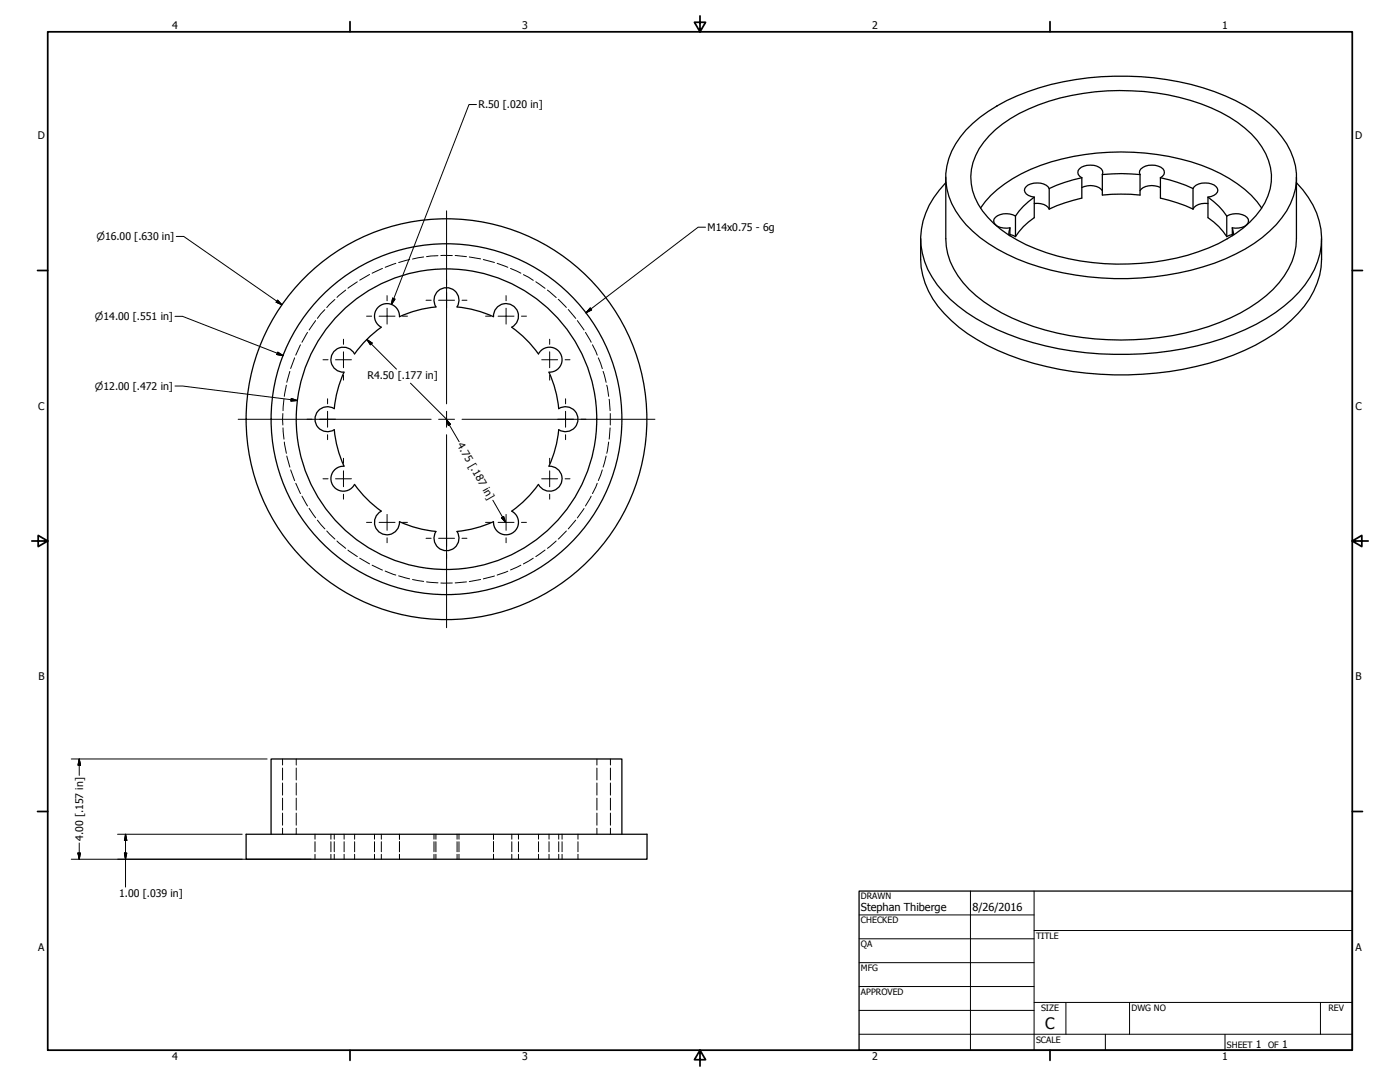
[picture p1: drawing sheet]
<svg xmlns="http://www.w3.org/2000/svg" width="559mm" height="432mm" viewBox="0 0 559 432" stroke-linecap="round" stroke-linejoin="round" font-family="sans-serif">
<!-- layer: Visible (ANSI) -->
<g fill="none" stroke="#000" stroke-width=".51">
<path d="M385.6 51.9a66.8 66.8 0 0 1 29.2-16.8 114.8 114.8 0 0 1 74.3 3.2 52.2 52.2 0 0 1 24.5 19.1 25 25 0 0 1-2 29.5 57.7 57.7 0 0 1-26.8 18.1 114.2 114.2 0 0 1-78.9-1.7 51.2 51.2 0 0 1-24.5-19.2 24.8 24.8 0 0 1 1.9-29.5zM394.8 54.2a58.9 58.9 0 0 1 28.3-15.1 95.8 95.8 0 0 1 64.1 5.7 36.1 36.1 0 0 1 19.1 19.3 21.7 21.7 0 0 1-5 22 56.5 56.5 0 0 1-27.2 15.8 97.4 97.4 0 0 1-64.5-4.2 42.9 42.9 0 0 1-19.1-16.2 22 22 0 0 1 4.3-27.3zM377.5 70.8v24.4a30.4 30.4 0 0 0 12.1 22.8 83.7 83.7 0 0 0 42.3 16.7 111.3 111.3 0 0 0 59.2-7.8 48.1 48.1 0 0 0 23.2-19.7 24.6 24.6 0 0 0 3.2-12v-24.4M377.5 72.9a31.8 31.8 0 0 0-9.9 25 36.7 36.7 0 0 0 14.8 24.2 96.2 96.2 0 0 0 45.6 18 127.8 127.8 0 0 0 69.1-8.6 57.6 57.6 0 0 0 25.8-20.9 28.7 28.7 0 0 0-2.8-34.8l-2.6-2.9M412.8 78.7a27.5 27.5 0 0 0-7.5 7.5M412.8 78.7v8.2a25.4 25.4 0 0 0-7.5 7.5M418.8 75.2a6.5 6.5 0 0 0-9.2-.7 2.01 2.01 0 0 0-.7 2 2.01 2.01 0 0 0 1.6 1.5l2.3 .7M418.8 75.2v8.2M431.8 74.8a7 7 0 0 1 8.2 1.3M431.8 70.9a60.2 60.2 0 0 0-13 4.3M431.8 70.9v8.2a65.3 65.3 0 0 0-13 4.3M440 69.7a2.16 2.16 0 0 0-1.2-2.9 6.6 6.6 0 0 0-8.5 1.3 2.25 2.25 0 0 0 1.5 2.8"/>
<path d="M440 69.7a74.5 74.5 0 0 1 15 0M440 69.7v8.2a74.5 74.5 0 0 1 15 0v-8.2M455 69.7a2.06 2.06 0 0 1 1.2-2.9 6.6 6.6 0 0 1 8.4 1.3 2.25 2.25 0 0 1-1.4 2.8M463.2 74.8a6.9 6.9 0 0 0-8.2 1.3M463.2 70.9a60.2 60.2 0 0 1 13 4.3M463.2 70.9v8.2a65.3 65.3 0 0 1 13 4.3M476.2 75.2a6.5 6.5 0 0 1 9.2-.7 2.01 2.01 0 0 1 .6 2 2.01 2.01 0 0 1-1.5 1.5l-2.3 .7M476.2 75.2v8.2M482.2 78.7a27.5 27.5 0 0 1 7.4 7.5M482.2 78.7v8.2a25.4 25.4 0 0 1 7.4 7.5M367.5 95.2v8.2a33.7 33.7 0 0 0 12.2 24.5 81.2 81.2 0 0 0 37.8 18.3 132.1 132.1 0 0 0 74.8-4.5 62.7 62.7 0 0 0 30.4-22.4 30.8 30.8 0 0 0 4.8-15.9v-8.2M391.4 83.1a48.4 48.4 0 0 1 24-17.1 98.2 98.2 0 0 1 68.2 1.6 46.8 46.8 0 0 1 20 15.5"/>
<path d="M403.1 93.6l2.2 .8M403.1 90.9l-.5 2.8M403.1 90.9v3.2M405.3 86.2a6.7 6.7 0 0 0-8.6 1.2 2.65 2.65 0 0 0 2.5 3.3l3.9 .2M405.3 86.2v8.2M412.8 81.2a5.6 5.6 0 0 1 6 2.2M482.2 81.2a5.7 5.7 0 0 0-6 2.2M489.6 86.2a6.7 6.7 0 0 1 8.6 1.2 2.65 2.65 0 0 1-2.5 3.3l-3.8 .2M489.6 86.2v8.2M491.9 93.6l-2.3 .8M491.9 90.9l.5 2.8M491.9 90.9v3.2"/>
<path d="M152.2 130.6l-5.8 4.9-4.9 5.7M159.4 126.4a5 5 0 0 0-7.4-4.6 5 5 0 0 0 .2 8.8M174 122.5l-7.4 1.3-7.1 2.6M174 122.5a5 5 0 0 1 4.2-7.7 5 5 0 0 1 4.2 7.7M182.4 122.5l7.5 1.3 7.1 2.6M197 126.4a5 5 0 0 1 7.5-4.6 5 5 0 0 1-.2 8.8l5.7 4.9 4.9 5.8a5 5 0 0 1 8.8-.3 5 5 0 0 1-4.6 7.5M137.3 148.5l-2.5 7.1-1.4 7.5a5 5 0 0 0-7.7 4.2 5 5 0 0 0 7.7 4.2l1.4 7.4 2.5 7.1M141.5 141.3a5 5 0 0 0-8.8-.3 5 5 0 0 0 4.6 7.5M219.1 148.5l2.6 7.1 1.3 7.5a5 5 0 0 1 7.7 4.2 5 5 0 0 1-7.7 4.2l-1.3 7.4-2.6 7.1M137.3 186.1a5 5 0 0 0-4.5 7.5 5 5 0 0 0 8.7-.3l4.9 5.8 5.8 4.9a5 5 0 0 0-.2 8.8 5 5 0 0 0 7.4-4.6M214.9 193.3l-4.9 5.8-5.7 4.9a5 5 0 0 1 .2 8.8 5 5 0 0 1-7.5-4.6M219.1 186.1a5 5 0 0 1 4.6 7.4 5 5 0 0 1-8.8-.2"/>
<path d="M159.5 208.2l7.1 2.5 7.4 1.4M174 212.1a5 5 0 0 0 4.2 7.7 5 5 0 0 0 4.2-7.7M197 208.2l-7.1 2.5-7.5 1.4M98.2 332.9h160.1v10h-160.1zM108.2 332.9v-30h140v30"/>
<circle cx="178.2" cy="167.3" r="60"/>
<circle cx="178.2" cy="167.3" r="70"/>
<circle cx="178.2" cy="167.3" r="80"/>
</g>
<!-- layer: Hidden Narrow (ANSI) -->
<g fill="none" stroke="#000" stroke-width=".4">
<path d="M133.7 119.5l-3.3 3.2M138 115.8l-3.5 2.9M142.6 112.5l-3.7 2.6M147.5 109.5l-3.9 2.3M152.7 107.1l-4.2 1.9M158 105.1l-4.3 1.6M163.5 103.6l-4.4 1.2M169.1 102.6l-4.4 .8M174.8 102l-4.6 .4M176 102h4.5M181.7 102l4.5 .4M187.3 102.6l4.5 .7"/>
<path d="M192.9 103.6l4.5 1.2M198.4 105.1l4.3 1.6M203.8 107.1l4.1 1.9M208.9 109.6l4 2.3M213.9 112.5l3.7 2.6M218.5 115.8l3.5 2.9M222.8 119.4l3.3 3.3M120 137.6l-2 4.1M122.7 132.7l-2.2 3.9M126 128l-2.6 3.7M129.7 123.6l-3 3.5M226.8 123.5l3 3.6"/>
<path d="M230.4 128l2.7 3.7M233.7 132.7l2.3 3.9M236.5 137.6l1.9 4.1M113.3 159.3l-.3 4.6M114.3 153.7l-.8 4.5M115.7 148.2l-1.2 4.4M117.6 142.8l-1.6 4.3M238.8 142.8l1.6 4.3M240.7 148.2l1.2 4.4M242.2 153.7l.8 4.5M243.1 159.3l.4 4.6M112.9 165v4.6"/>
<path d="M113 170.8l.3 4.5M113.5 176.4l.8 4.5M243 176.4l-.8 4.5M243.5 170.8l-.4 4.5M243.6 165v4.6M114.5 182l1.2 4.4M116 187.5l1.6 4.3M118 192.8l2 4.2M120.5 198l2.2 3.9M236 198l-2.3 3.9M238.4 192.8l-1.9 4.2M240.4 187.5l-1.6 4.3"/>
<path d="M241.9 182l-1.2 4.4M123.4 202.9l2.6 3.7M126.7 207.6l3 3.5M130.4 211.9l3.3 3.2M134.5 215.9l3.5 2.9M138.9 219.5l3.7 2.6M217.6 219.5l-3.7 2.6M222 215.9l-3.5 2.9M226.1 211.9l-3.3 3.2M229.8 207.6l-3 3.5M233.1 202.9l-2.7 3.8M143.6 222.8l3.9 2.2"/>
<path d="M148.5 225.6l4.2 1.9M153.7 227.9l4.3 1.6M159.1 229.8l4.4 1.2M164.7 231.3l4.4 .7M170.2 232.2l4.6 .4M176 232.7h4.5M186.2 232.2l-4.5 .4M191.8 231.3l-4.5 .8M197.4 229.9l-4.5 1.1M202.7 228l-4.3 1.5M207.9 225.6l-4.1 1.9M212.9 222.8l-4 2.2"/>
<path d="M112.8 302.9v2.4M112.8 306.5v4.8M112.8 312.5v4.8M112.8 318.5v4.8M243.6 302.9v2.4M243.6 306.5v4.8M243.6 312.5v4.8M243.6 318.5v4.8M112.8 324.5v4.8M112.8 330.5v2.4M243.6 324.5v4.8M243.6 330.5v2.4"/>
</g>
<!-- layer: Hidden (ANSI) -->
<g fill="none" stroke="#000" stroke-width=".4">
<path d="M118.2 302.9v2.4M118.2 306.5v4.8M118.2 312.5v4.8M118.2 318.5v4.8M238.3 302.9v2.4M238.3 306.5v4.8M238.3 312.5v4.8M238.3 318.5v4.8M118.2 324.5v4.8M118.2 330.5v2.4M125.7 332.9v2M125.7 335.9v4"/>
<path d="M132.1 332.9v2M132.1 335.9v4M133.4 332.9v2M133.4 335.9v4M137.4 332.9v2M137.4 335.9v4M141.5 332.9v2M141.5 335.9v4M149.5 332.9v2M149.5 335.9v4M152.2 332.9v2M152.2 335.9v4"/>
<path d="M159.4 332.9v2M159.4 335.9v4M173.2 332.9v2M173.2 335.9v4M174 332.9v2M174 335.9v4M182.4 332.9v2M182.4 335.9v4M183.2 332.9v2M183.2 335.9v4M197 332.9v2M197 335.9v4"/>
<path d="M204.3 332.9v2M204.3 335.9v4M206.9 332.9v2M206.9 335.9v4M214.9 332.9v2M214.9 335.9v4M219.1 332.9v2M219.1 335.9v4M223 332.9v2M223 335.9v4M224.3 332.9v2M224.3 335.9v4"/>
<path d="M230.7 332.9v2M230.7 335.9v4M238.3 324.5v4.8M238.3 330.5v2.4M125.7 340.9v2M132.1 340.9v2M133.4 340.9v2M137.4 340.9v2M141.5 340.9v2M149.5 340.9v2M152.2 340.9v2M159.4 340.9v2"/>
<path d="M173.2 340.9v2M174 340.9v2M182.4 340.9v2M183.2 340.9v2M197 340.9v2M204.3 340.9v2M206.9 340.9v2M214.9 340.9v2M219.1 340.9v2M223 340.9v2M224.3 340.9v2M230.7 340.9v2"/>
</g>
<!-- layer: Border (ANSI) -->
<g fill="none" stroke="#000" stroke-width=".7">
<path d="M19 12.7h520.8v406.4h-520.8zM139.7 8.6v4.1M279.4 6.3v6.4l-2.2-3.8h4.4l-2.2 3.8M419.1 8.6v4.1M15 107.9h4M539.8 107.9h4M12.7 215.9h6.3l-3.8-2.2v4.4l3.8-2.2M539.8 215.9l3.8 2.2v-4.4l-3.8 2.2h6.3M15 323.8h4M539.8 323.8h4M139.7 419.1v4.1M279.4 419.1l2.2 3.8h-4.4l2.2-3.8v6.3"/>
<path d="M419.1 419.1v4.1"/>
</g>
<!-- layer: Title (ANSI) -->
<g fill="none" stroke="#000" stroke-width=".4">
<path d="M387.3 355.6v63.5M412.7 355.6v63.5M342.9 365.1h69.8M342.9 374.6h69.8M412.7 371.3h127.1M342.9 384.2h69.8M342.9 393.7h69.8M342.9 412.7h196.9M342.9 403.2h69.8M412.7 400h127.1M425.4 400v12.7M441.2 412.7v6.4"/>
<path d="M450.8 400v12.7M488.9 412.7v6.4M527 400v12.7"/>
</g>
<path d="M342.9 355.6h196.9v63.5h-196.9z" fill="none" stroke="#000" stroke-width=".51"/>
<!-- layer: Center Mark (ANSI) -->
<g fill="none" stroke="#000" stroke-width=".4">
<path d="M178.2 84.1v77.1M154.5 118v2M170.1 119.8h2M175.1 119.8h6.3M184.4 119.8h2M202 118v2M137.1 135.4v2M146.3 126.2h2M151.3 126.2h6.4M154.5 123v6.3M160.7 126.2h1.9M193.8 126.2h2"/>
<path d="M198.8 126.2h6.4M202 123v6.3M208.2 126.2h1.9M219.4 135.4v2M128.9 143.6h2M130.7 159.1v2.1M133.9 143.6h6.4M137.1 140.4v6.3M137.1 149.7v2M219.4 140.4v3.2h-3.2M219.4 149.7v2M222.6 143.6h-3.2v3.1"/>
<path d="M225.6 143.6h1.9M225.7 159.1v2.1M95.1 167.3h77M127.6 167.3h6.3M130.7 164.1v6.4M130.7 173.5v2M175.1 167.3h6.3M178.2 164.1v6.4M178.2 173.5v77M184.4 167.3h77M225.7 164.1v3.2h-3.1M225.7 167.3v3.2"/>
<path d="M225.7 173.5v2M128.9 191.1h2M133.9 191.1h6.4M137.1 182.9v2M137.1 187.9v6.3M137.1 197.2v2M219.4 187.9v3.2h-3.2M219.4 182.9v2M219.4 197.2v2M222.6 191.1h-3.2v3.1M225.6 191.1h1.9M146.3 208.5h2"/>
<path d="M151.3 208.5h6.4M154.5 205.3v6.3M154.5 214.6v2M160.7 208.5h1.9M170.1 214.8h2M175.1 214.8h6.3M178.2 211.6v6.4M184.4 214.8h2M193.8 208.5h2M198.8 208.5h6.4M202 205.3v6.3M202 214.6v2"/>
<path d="M208.2 208.5h1.9"/>
</g>
<!-- layer: Dimension (ANSI) -->
<g fill="none" stroke="#000" stroke-width=".4">
<path d="M190.2 41.7h-3l-30.9 79.8M70.4 94.4h2.9l39.2 27.2M110.8 119.8l1.7 1.8-2.3-1zM156.7 119l1 .4-1.4 2.1zM69.8 126.2h3l40.2 15.7M146.4 135.5l2.1 1.4-.7 .7zM146.4 135.5l11.8 11.8M69.8 154.1h3l45.9 5.7M110.9 140.5l2.1 1.4-2.5-.4zM116.3 159l2.4 .8-2.6 .2zM163.8 152.9l14.4 14.4M178.1 167.4l1.7 1.9-.9 .5z"/>
<path d="M178.1 167.4l5.2 8.9M196.7 199.6l5.2 8.9M200.2 206.6l.8-.5 .9 2.4zM28.4 302.9h78.2M31.6 302.9l.5 2.5h-1zM31.6 302.9v6.5M31.6 336.4v6.5M46.9 332.9h49.7M50.1 332.9l.5 2.5h-.9zM50.1 332.9v21.1M28.4 342.9h95.7M31.1 340.4h1l-.5 2.5z"/>
<path d="M49.7 340.4h.9l-.5 2.5z"/>
</g>
<g fill="#000" stroke="#000" stroke-width=".4">
<path d="M156.7 119l-.4 2.5zM156.7 119l1 .4-1.4 2.1zM110.2 120.6l2.3 1zM110.8 119.8l1.7 1.8-2.3-1zM146.4 135.5l2.1 1.4zM146.4 135.5l2.1 1.4-.7 .7zM110.5 141.5l2.5 .4zM110.9 140.5l2.1 1.4-2.5-.4zM116.1 160l2.6-.2zM116.3 159l2.4 .8-2.6 .2zM178.1 167.4l1.7 1.9zM178.1 167.4l1.7 1.9-.9 .5z"/>
<path d="M200.2 206.6l1.7 1.9zM200.2 206.6l.8-.5 .9 2.4zM31.6 302.9l.5 2.5zM31.6 302.9l.5 2.5h-1zM50.1 332.9l.5 2.5zM50.1 332.9l.5 2.5h-.9zM31.1 340.4l.5 2.5zM31.1 340.4h1l-.5 2.5zM49.7 340.4l.4 2.5zM49.7 340.4h.9l-.5 2.5z"/>
</g>
<!-- layer: Symbol (ANSI) -->
<path d="M281.6 90.7h-3l-44.7 34.1M235.6 122.9l.6 .8-2.3 1.1z" fill="none" stroke="#000" stroke-width=".4"/>
<path d="M235.6 122.9l-1.7 1.9zM235.6 122.9l.6 .8-2.3 1.1z" fill="#000" stroke="#000" stroke-width=".4"/>
<text font-size="6.3" x="417.2" y="410.6">C</text>
<g font-size="4.4">
<text x="343.7" y="363.5">Stephan Thiberge</text>
<text x="388.1" y="363.7">8/26/2016</text>
</g>
<g font-size="4.2">
<text x="68.7" y="11.7">4</text>
<text x="208.4" y="11.7">3</text>
<text x="348.1" y="11.7">2</text>
<text x="487.8" y="11.7">1</text>
<text x="191" y="43.2">R.50 [.020 in]</text>
<text x="15.1" y="55.5">D</text>
<text x="540.9" y="55.5">D</text>
<text x="282.4" y="92.2">M14x0.75 - 6g</text>
<text x="146.7" y="151.3">R4.50 [.177 in]</text>
<text x="15.2" y="163.4">C</text>
<text x="541" y="163.4">C</text>
<text x="182.3" y="177.7" transform="rotate(60 182.3 177.7)">4.75 [.187 in]</text>
<text x="15.3" y="271.4">B</text>
<text x="541.1" y="271.4">B</text>
<text x="33.1" y="335.6" transform="rotate(-90 33.1 335.6)">4.00 [.157 in]</text>
<text x="47.6" y="358">1.00 [.039 in]</text>
<text x="15.2" y="379.3">A</text>
<text x="541" y="379.3">A</text>
<text x="501.3" y="418.3">1</text>
<text x="511.8" y="418.3">1</text>
<text x="68.7" y="423.2">4</text>
<text x="208.4" y="423.2">3</text>
<text x="348.1" y="423.2">2</text>
<text x="487.8" y="423.2">1</text>
</g>
<g font-size="4">
<text x="38.5" y="95.9">⌀16.00 [.630 in]</text>
<text x="37.9" y="127.8">⌀14.00 [.551 in]</text>
<text x="37.9" y="155.6">⌀12.00 [.472 in]</text>
</g>
<g font-size="3.5">
<text x="343.7" y="358.9">DRAWN</text>
<text x="343.7" y="368.5">CHECKED</text>
<text x="413.5" y="374.6">TITLE</text>
<text x="343.7" y="378">QA</text>
<text x="343.7" y="387.5">MFG</text>
<text x="343.7" y="397.1">APPROVED</text>
<text x="415.5" y="403.4">SIZE</text>
<text x="451.6" y="403.4">DWG NO</text>
<text x="530.3" y="403.4">REV</text>
<text x="413.5" y="416.1">SCALE</text>
<text x="489.7" y="418.3">SHEET</text>
<text x="506.2" y="418.3">OF</text>
</g>
</svg>
